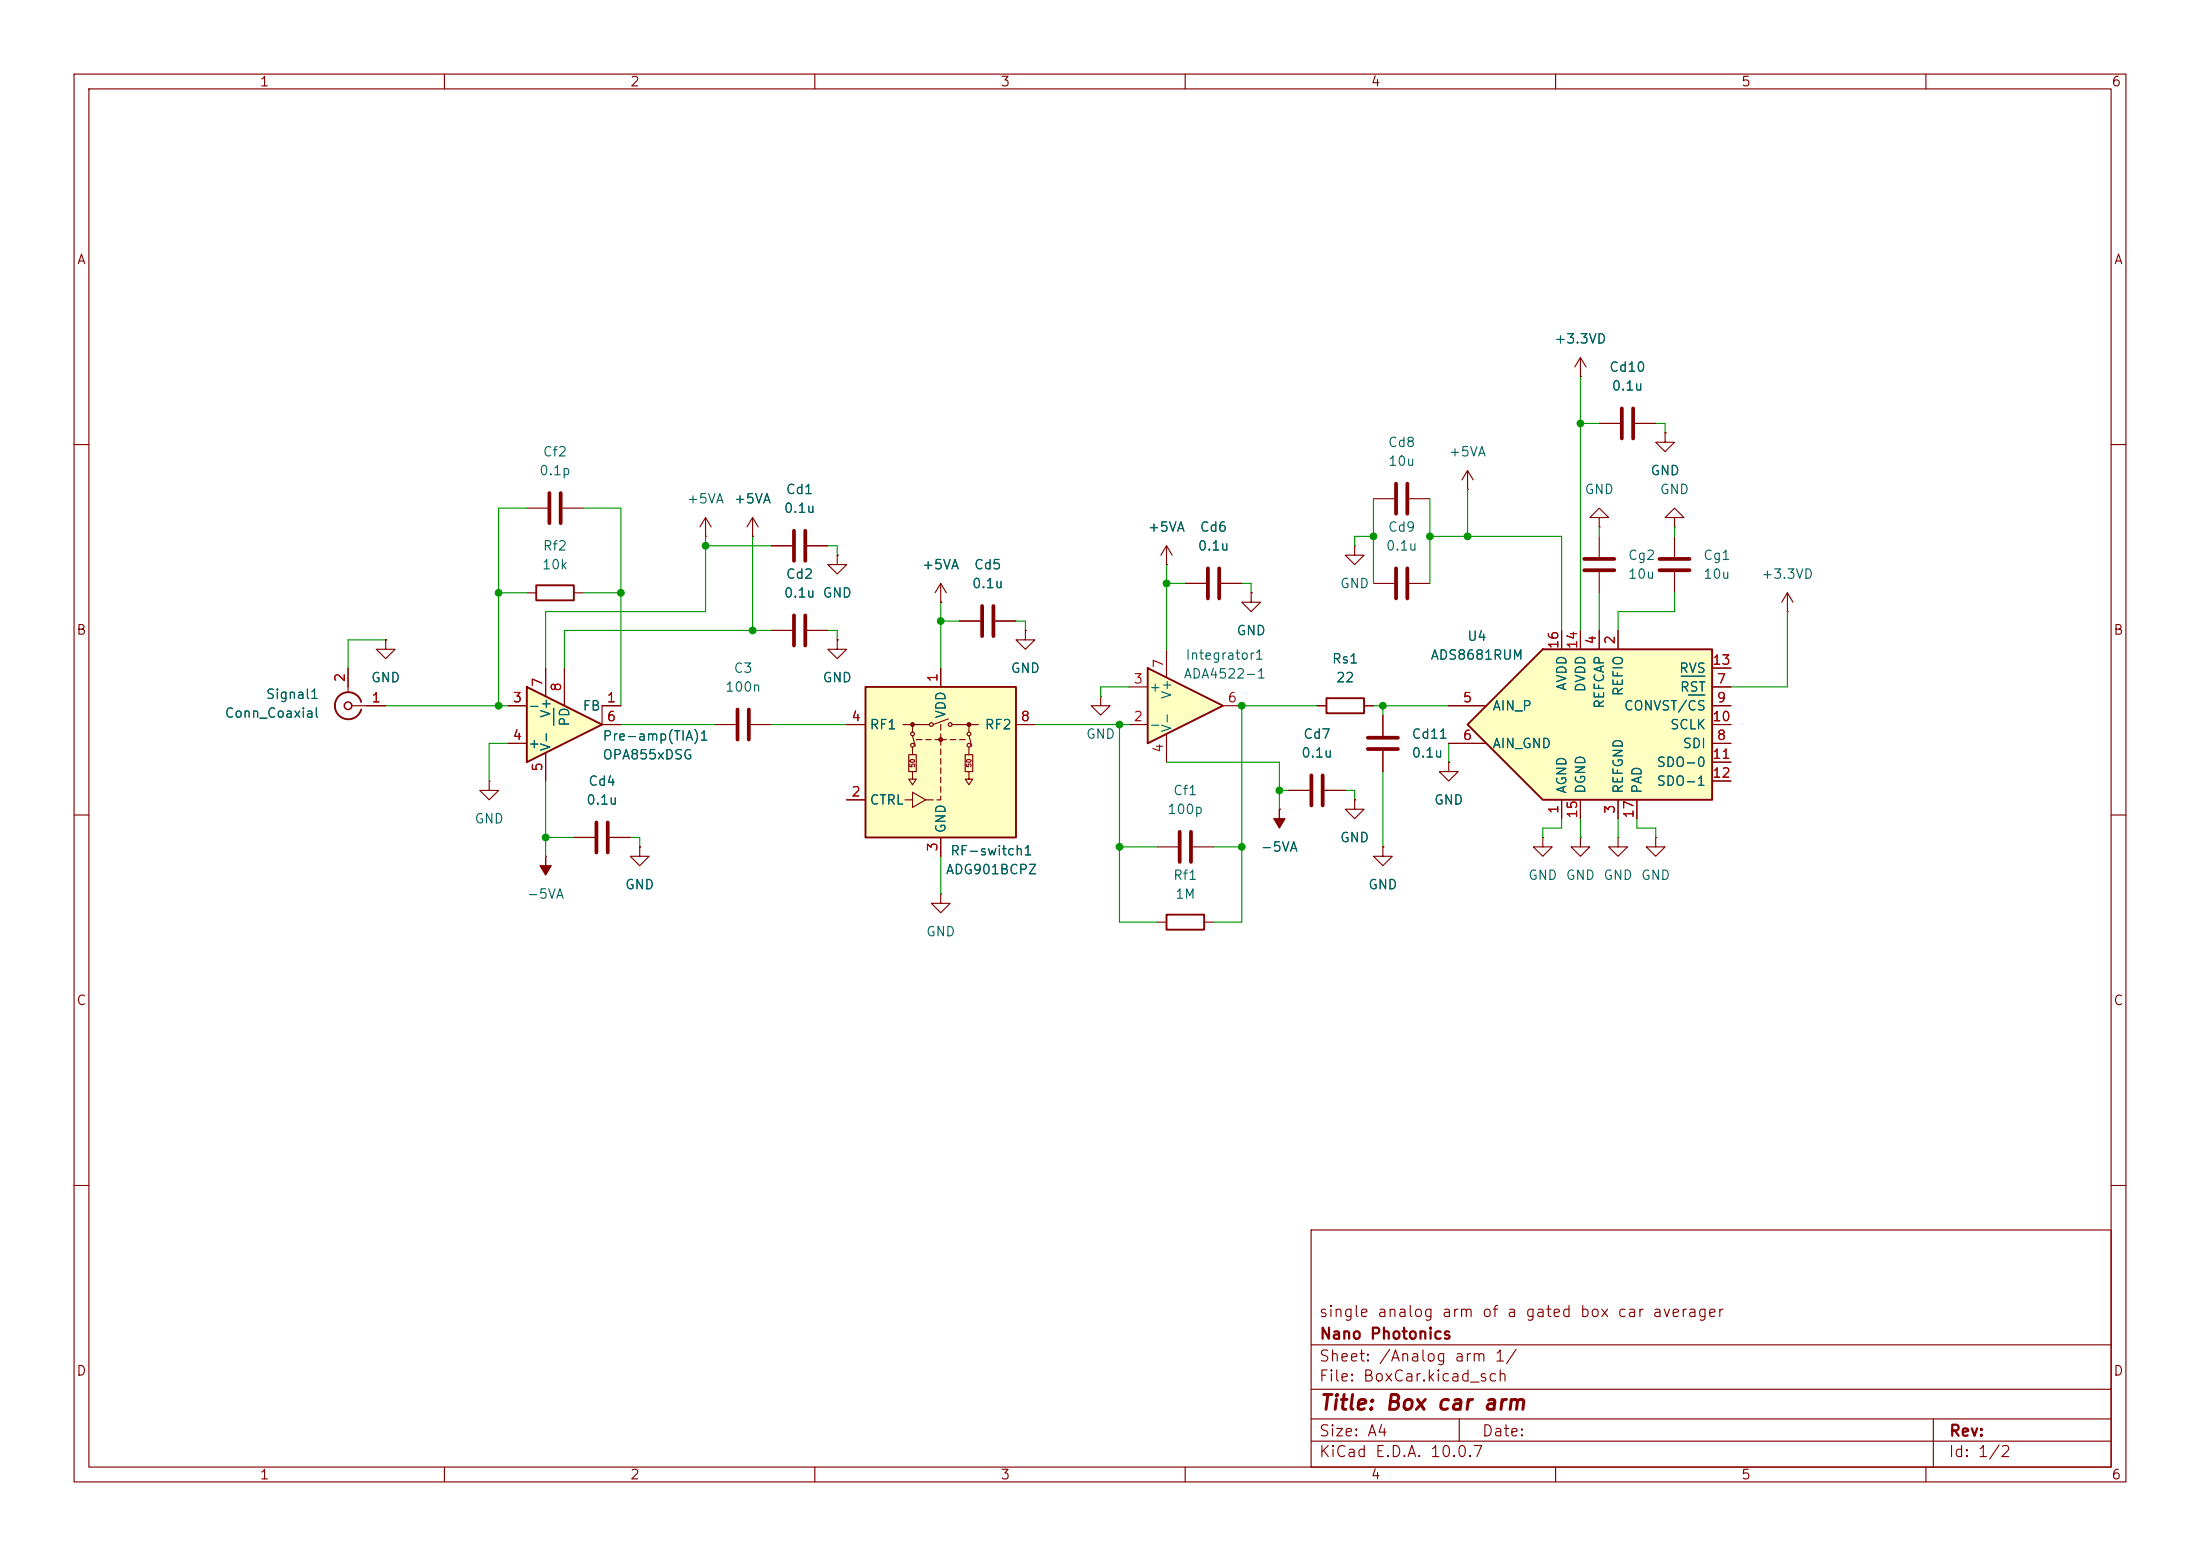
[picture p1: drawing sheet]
<svg xmlns="http://www.w3.org/2000/svg" width="297mm" height="210mm" viewBox="0 0 297 210" stroke-linecap="round" stroke-linejoin="round" font-family="sans-serif">
<g fill="none" stroke="#840000" stroke-width=".15">
<path d="M10 10h277v190h-277zM12 12h273v186h-273zM60 10v2M110 10v2M160 10v2M210 10v2M260 10v2M224.8 58.4v1.3h1.3l-1.3 1.3-1.3-1.3h1.3M224.8 58.4h.1M10 60h2M160 78.7h2.8M164.8 78.7h2.8"/>
<path d="M182.9 73.7v1.2h-1.3l1.3 1.3 1.2-1.3h-1.2M182.9 73.7h.1M185.4 67.3h2.8M190.2 67.3h2.8M198.1 66h.1M198.1 63.5l-.7 1.3M198.1 63.5l.8 1.3M198.1 63.5v2.5M215.9 69.9h1.3l-1.3-1.3-1.3 1.3h1.3v1.2M215.9 71.1h.1M215.9 72.4v2.8M215.9 77.2v2.8"/>
<path d="M226.1 69.9h1.2l-1.2-1.3-1.3 1.3h1.3v1.2M226.1 71.1h.1M285 60h2M10 110h2M285 110h2M10 160h2M177 166h108v32h-108zM285 160h2M60 198v2M110 198v2M160 198v2M177 194.5h108"/>
<path d="M177 191.5h108M177 187.5h108M177 181.5h108M197 191.5v3M210 198v2M260 198v2M261 191.5v6.5"/>
</g>
<path d="M163.1 76.7v4.1M164.6 76.7v4.1M188.5 65.3v4M190 65.3v4M213.9 75.4h4M213.9 77h4" fill="none" stroke="#840000" stroke-width=".51"/>
<path d="M154.9 90.2l10.2 5.1-10.2 5z" fill="#ffffc2"/>
<path d="M154.9 90.2l10.2 5.1-10.2 5z" fill="none" stroke="#840000" stroke-width=".25"/>
<g fill="none" stroke="#840000" stroke-width=".15">
<path d="M157.5 76.2h.1M157.5 73.7v2.5M157.5 73.7l-.8 1.2M157.5 73.7l.7 1.2M226.1 72.4v2.8M226.1 77.2v2.8M148.6 94v1.3h1.3l-1.3 1.2-1.3-1.2h1.3M148.6 94h.1M152.4 97.8h2.5M152.4 92.7h2.5M157.5 87.6v3.8M157.5 99.1v3.8"/>
<path d="M165.1 95.3h2.5M168.9 80v1.3h1.3l-1.3 1.3-1.3-1.3h1.3M168.9 80h.1M156.2 114.3h2.8M161 114.3h2.8"/>
</g>
<path d="M224 75.4h4.1M224 77h4.1M159.3 112.3v4M160.8 112.3v4" fill="none" stroke="#840000" stroke-width=".51"/>
<path d="M116.8 92.7h20.4v20.3h-20.4z" fill="#ffffc2"/>
<path d="M72.4 79h5.1v2h-5.1zM48.8 94.7a1.81 1.81 0 0 0-2.8-.9 1.81 1.81 0 0 0 0 2.9 1.81 1.81 0 0 0 2.8-.9M116.8 92.7h20.4v20.3h-20.4zM157.5 123.4h5.1v2.1h-5.1z" fill="none" stroke="#840000" stroke-width=".25"/>
<g fill="none" stroke="#840000" stroke-width=".15">
<path d="M71.1 68.6h2.8M75.9 68.6h2.8M95.2 72.4h.1M95.2 69.9l-.7 1.2M95.2 69.9l.8 1.2M95.2 69.9v2.5M101.6 72.4h.1M101.6 69.9l-.8 1.2M101.6 69.9l.8 1.2M101.6 69.9v2.5M104.1 73.7h2.8M109 73.7h2.8"/>
<path d="M127 78.7v2.6M127 78.7l-.8 1.3M127 78.7l.8 1.3M185.4 78.7h2.8M190.2 78.7h2.8M47 90.2v3.3M47.5 95.3h4.6M52.1 86.4v1.2h1.2l-1.2 1.3-1.3-1.3h1.3M52.1 86.4h.1M71.1 80h1.3M77.5 80h1.2M114.3 97.8h2.5"/>
<path d="M121.9 97.8h3.6M123.2 97.8v1M123.2 99.3l.4 1.4M123.7 99.8h.8M125 99.8h.7M126.2 99.8h1.6M127 81.3h.1M127 90.2v2.5M127 97.8v.8M127 99.1v1.5M128 97l-2 .8M128.3 99.8h.7"/>
<path d="M128.5 97.8h3.6M129.5 99.8h.8M129.5 83.8h2.8M130.8 97.8v1M130.8 99.3l.4 1.4M134.4 83.8h2.8M137.2 97.8h2.5M138.4 85.1v1.3h1.3l-1.3 1.2-1.2-1.2h1.2M138.4 85.1h.1M66 105.4v1.3h1.3l-1.3 1.3-1.2-1.3h1.2M66 105.4h.1M73.7 115.6h.1"/>
<path d="M77.5 113h2.8M82.3 113h2.8M86.4 114.3v1.3h1.2l-1.2 1.2-1.3-1.2h1.3M86.4 114.3h.1M114.3 108h2.5M122.2 108h1M122.7 101.9h1v2.2h-1zM123.2 106.9l1.8 1.1-1.8 1zM123.2 104.1v1.1h-.5l.5 .7 .5-.7h-.5M123.2 100.8v1.1M125 108h1M127 107.4v.6h-.5"/>
<path d="M127 101.1v.8M127 102.4v.7M127 103.6v.8M127 104.9v.8M127 106.2v.7M127 113v2.6M130.3 101.9h1v2.2h-1zM130.8 104.1v1.1h-.5l.5 .7 .5-.7h-.5M130.8 100.8v1.1M127 120.7v1.2h1.3l-1.3 1.3-1.3-1.3h1.3M127 120.7h.1M156.2 124.5h1.3"/>
<path d="M162.6 124.5h1.2"/>
<circle cx="123.2" cy="99.1" r=".25"/>
<circle cx="125.7" cy="97.8" r=".25"/>
<circle cx="128.3" cy="97.8" r=".25"/>
<circle cx="130.8" cy="99.1" r=".25"/>
<circle cx="123.2" cy="100.6" r=".25"/>
<circle cx="130.8" cy="100.6" r=".25"/>
</g>
<g fill="#840000" stroke="#840000" stroke-width=".15">
<path d="M73.7 115.6v1.2h.7l-.7 1.3-.8-1.3h.8z"/>
<circle cx="127" cy="99.8" r=".25"/>
<circle cx="123.2" cy="97.8" r=".25"/>
<circle cx="130.8" cy="97.8" r=".25"/>
</g>
<path d="M74.2 66.5v4.1M75.7 66.5v4.1M107.2 71.6v4.1M108.7 71.6v4.1M188.5 76.7v4.1M190 76.7v4.1M132.6 81.8v4.1M134.1 81.8v4.1M80.5 111v4.1M82 111v4.1" fill="none" stroke="#840000" stroke-width=".51"/>
<circle cx="47" cy="95.3" r=".51" fill="none" stroke="#840000" stroke-width=".2"/>
<path d="M71.1 92.7l10.2 5.1-10.2 5.1z" fill="#ffffc2"/>
<path d="M71.1 92.7l10.2 5.1-10.2 5.1z" fill="none" stroke="#840000" stroke-width=".25"/>
<g fill="none" stroke="#840000" stroke-width=".15">
<path d="M213.4 50.8h.1M213.4 48.3l-.8 1.2M213.4 48.3l.7 1.2M213.4 48.3v2.5M215.9 57.2h2.8M220.7 57.2h2.8M113 74.9v1.3h1.3l-1.3 1.3-1.2-1.3h1.2M113 74.9h.1M68.6 95.3h2.5M73.7 90.2v3.8M76.2 90.2v5.1M83.8 95.3h-2.5v2.5h2.5"/>
<path d="M96.5 97.8h2.8M101.3 97.8h2.8M104.1 85.1h2.8M109 85.1h2.8M113 86.4v1.2h1.3l-1.3 1.3-1.2-1.3h1.2M113 86.4h.1M68.6 100.3h2.5M73.7 101.6v3.8"/>
</g>
<path d="M74.8 95.6v2.3" fill="none" stroke="#006464" stroke-width=".15"/>
<path d="M218.9 55.1v4.1M220.5 55.1v4.1M99.6 95.8v4M101.1 95.8v4M107.2 83.1v4M108.7 83.1v4" fill="none" stroke="#840000" stroke-width=".51"/>
<path d="M208.3 87.6h22.8v20.4h-22.8l-10.2-10.2z" fill="#ffffc2"/>
<path d="M179.1 94.2h5v2.1h-5zM208.3 87.6h22.8v20.4h-22.8l-10.2-10.2z" fill="none" stroke="#840000" stroke-width=".25"/>
<g fill="none" stroke="#840000" stroke-width=".15">
<path d="M213.4 50.8h.1M215.9 57.2h2.8M220.7 57.2h2.8M224.8 58.4h.1M101.6 72.4h.1M104.1 73.7h2.8M109 73.7h2.8M113 74.9h.1M157.5 76.2h.1M160 78.7h2.8M164.8 78.7h2.8M47 90.2v2.5"/>
<path d="M49.5 95.3h2.6M52.1 86.4h.1M68.6 95.3h2.5M73.7 90.2v3.8M76.2 90.2v5.1M81.3 95.3h2.5M81.3 97.8h2.5M104.1 85.1h2.8M109 85.1h2.8M113 86.4h.1M114.3 97.8h2.5M127 81.3h.1"/>
<path d="M127 90.2v2.5M129.5 83.8h2.8M134.4 83.8h2.8M137.2 97.8h2.5M138.4 85.1h.1M168.9 80h.1M177.8 95.3h1.3M184.1 95.3h1.3M186.7 96.5v2.8M195.6 95.3h5.1M210.8 85.1v2.5M213.4 85.1v2.5"/>
<path d="M215.9 85.1v2.5M218.4 85.1v2.5M231.1 95.3h2.6M231.1 92.7h2.6M231.1 97.8h2.6M231.1 90.2h2.6M241.3 82.6h.1M241.3 80l-.8 1.3M241.3 80l.8 1.3M241.3 80v2.6M68.6 100.3h2.5M73.7 101.6v3.8"/>
<path d="M77.5 113h2.8M82.3 113h2.8M86.4 114.3h.1M114.3 108h2.5M127 113v2.6M172.7 109.2h.1M174 106.7h2.8M178.8 106.7h2.8M182.9 108v1.2h1.2l-1.2 1.3-1.3-1.3h1.3M182.9 108h.1M186.7 114.3v1.3h1.3l-1.3 1.2-1.3-1.2h1.3M186.7 114.3h.1"/>
<path d="M186.7 101.3v2.8M195.6 102.9v1.2h1.2l-1.2 1.3-1.3-1.3h1.3M195.6 102.9h.1M195.6 100.3h5.1M208.3 113v1.3h-1.3l1.3 1.3 1.2-1.3h-1.2M208.3 113h.1M210.8 108v2.5M213.4 113v1.3h-1.3l1.3 1.3 1.2-1.3h-1.2M213.4 113h.1M213.4 108v2.5M218.4 113v1.3h-1.2l1.2 1.3 1.3-1.3h-1.3M218.4 113h.1"/>
<path d="M218.4 108v2.5M221 108v2.5M223.5 113v1.3h-1.3l1.3 1.3 1.3-1.3h-1.3M223.5 113h.1M231.1 100.3h2.6M231.1 102.9h2.6M231.1 105.4h2.6"/>
</g>
<path d="M74.8 95.6v2.3M227 91.3h3.2M227.9 93.8h2.3" fill="none" stroke="#006464" stroke-width=".15"/>
<path d="M172.7 109.2v1.3h.8l-.8 1.3-.7-1.3h.7z" fill="#840000" stroke="#840000" stroke-width=".15"/>
<path d="M184.7 99.6h4M177 104.6v4.1M178.6 104.6v4.1M184.7 101.1h4" fill="none" stroke="#840000" stroke-width=".51"/>
<g fill="none" stroke="#009600" stroke-width=".15">
<path d="M213.4 50.8v34.3M213.4 57.2h2.5M223.5 57.2h1.3v1.2M71.1 68.6h-3.8v26.7M78.7 68.6h5.1v26.7M95.2 72.4v10.2h-21.5v7.6M95.2 73.7h8.9M101.6 72.4v12.7M111.8 73.7h1.2v1.2M157.5 78.7h2.5M157.5 76.2v11.4M167.6 78.7h1.3v1.3"/>
<path d="M185.4 72.4h-2.5v1.3M185.4 67.3v11.4M193 72.4h17.8v12.7M193 67.3v11.4M198.1 66v6.4M215.9 71.1v1.3M226.1 71.1v1.3M52.1 95.3h16.5M52.1 86.4h-5.1v3.8M67.3 80h3.8M78.7 80h5.1M83.8 97.8h12.7"/>
<path d="M104.1 85.1h-27.9v5.1M104.1 97.8h10.2M111.8 85.1h1.2v1.3M127 81.3v8.9M127 83.8h2.5M137.2 83.8h1.2v1.3M139.7 97.8h12.7M151.1 97.8v26.7h5.1M152.4 92.7h-3.8v1.3M177.8 95.3h-10.2v29.2h-3.8M185.4 95.3h10.2M186.7 95.3v1.2"/>
<path d="M215.9 80v5.1M226.1 80v2.6h-7.7v2.5M241.3 82.6v10.1h-7.6M68.6 100.3h-2.6v5.1M73.7 113h3.8M73.7 105.4v10.2M85.1 113h1.3v1.3M127 115.6v5.1M151.1 114.3h5.1M157.5 102.9h15.2v6.3M163.8 114.3h3.8M172.7 106.7h1.3"/>
<path d="M181.6 106.7h1.3v1.3M186.7 104.1v10.2M195.6 100.3v2.6M210.8 110.5v1.3h-2.5v1.2M213.4 110.5v2.5M218.4 110.5v2.5M221 110.5v1.3h2.5v1.2"/>
</g>
<g fill="#009600" stroke="#009600" stroke-width=".14">
<circle cx="186.7" cy="95.3" r=".46"/>
<circle cx="167.6" cy="114.3" r=".46"/>
<circle cx="172.7" cy="106.7" r=".46"/>
<circle cx="167.6" cy="95.3" r=".46"/>
<circle cx="127" cy="83.8" r=".46"/>
<circle cx="151.1" cy="97.8" r=".46"/>
<circle cx="157.5" cy="78.7" r=".46"/>
<circle cx="151.1" cy="114.3" r=".46"/>
<circle cx="185.4" cy="72.4" r=".46"/>
<circle cx="193" cy="72.4" r=".46"/>
<circle cx="198.1" cy="72.4" r=".46"/>
<circle cx="213.4" cy="57.2" r=".46"/>
<circle cx="101.6" cy="85.1" r=".46"/>
<circle cx="95.2" cy="73.7" r=".46"/>
<circle cx="67.3" cy="80" r=".46"/>
<circle cx="83.8" cy="80" r=".46"/>
<circle cx="73.7" cy="113" r=".46"/>
<circle cx="67.3" cy="95.3" r=".46"/>
</g>
<text font-size="2" fill="#840000" x="178" y="190.8">Title: Box car arm</text>
<g font-size="1.5" fill="#840000">
<text x="178" y="178.1">single analog arm of a gated box car averager</text>
<text x="178" y="184.1">Sheet: /Analog arm 1/</text>
<text x="178" y="181.1">Nano Photonics</text>
<text x="178" y="186.8">File: BoxCar.kicad_sch</text>
<text x="178" y="197">KiCad E.D.A. 10.0.7</text>
<text x="178" y="194.2">Size: A4</text>
<text x="200" y="194.2">Date:</text>
<text x="263" y="197">Id: 1/2</text>
<text x="263" y="194.2">Rev:</text>
</g>
<g font-size="1.3" fill="#840000">
<text x="35" y="12">1</text>
<text x="85" y="12">2</text>
<text x="135" y="12">3</text>
<text x="185" y="12">4</text>
<text x="235" y="12">5</text>
<text x="285" y="12">6</text>
<text x="10.3" y="36">A</text>
<text x="285.3" y="36">A</text>
<text x="10.2" y="86">B</text>
<text x="285.2" y="86">B</text>
<text x="10.2" y="136">C</text>
<text x="285.2" y="136">C</text>
<text x="10.2" y="186">D</text>
<text x="285.2" y="186">D</text>
<text x="35" y="200">1</text>
<text x="85" y="200">2</text>
<text x="135" y="200">3</text>
<text x="185" y="200">4</text>
<text x="235" y="200">5</text>
<text x="285" y="200">6</text>
</g>
<g font-size="1.3" fill="#006464">
<text x="209.8" y="46.7">+3.3VD</text>
<text x="217.2" y="50.5">Cd10</text>
<text x="217.5" y="53">0.1u</text>
<text x="72.7" y="64.5">0.1p</text>
<text x="73.2" y="61.9">Cf2</text>
<text x="187.3" y="60.7">Cd8</text>
<text x="187.3" y="63.2">10u</text>
<text x="195.5" y="61.9">+5VA</text>
<text x="222.7" y="64.5">GND</text>
<text x="92.6" y="68.3">+5VA</text>
<text x="99" y="68.3">+5VA</text>
<text x="105.7" y="69.5">0.1u</text>
<text x="106" y="67">Cd1</text>
<text x="213.8" y="67">GND</text>
<text x="224" y="67">GND</text>
<text x="73.1" y="77.2">10k</text>
<text x="73.2" y="74.6">Rf2</text>
<text x="124.4" y="77.2">+5VA</text>
<text x="131.4" y="77.2">Cd5</text>
<text x="154.9" y="72.1">+5VA</text>
<text x="161.6" y="74.6">0.1u</text>
<text x="161.9" y="72.1">Cd6</text>
<text x="187" y="74.6">0.1u</text>
<text x="187.3" y="72.1">Cd9</text>
<text x="219.7" y="75.9">Cg2</text>
<text x="229.9" y="75.9">Cg1</text>
<text x="105.7" y="81">0.1u GND</text>
<text x="106" y="78.4">Cd2</text>
<text x="131.1" y="79.7">0.1u</text>
<text x="180.8" y="79.7">GND</text>
<text x="219.7" y="78.4">10u</text>
<text x="229.9" y="78.4">10u</text>
<text x="237.7" y="78.4">+3.3VD</text>
<text x="160" y="89.4">Integrator1</text>
<text x="166.8" y="86.1">GND</text>
<text x="179.7" y="89.9">Rs1</text>
<text x="193" y="89.4">ADS8681RUM</text>
<text x="198" y="86.8">U4</text>
<text x="35.8" y="94.7">Signal1</text>
<text x="50" y="92.4">GND</text>
<text x="97.8" y="93.7">100n</text>
<text x="99" y="91.1">C3</text>
<text x="111" y="92.4">GND</text>
<text x="136.4" y="91.1">GND</text>
<text x="155" y="93.7">+</text>
<text x="158.4" y="94.5" transform="rotate(-90 158.4 94.5)">V+</text>
<text x="159.7" y="91.9">ADA4522-1</text>
<text x="180.3" y="92.4">22</text>
<text x="211.8" y="93.3" transform="rotate(-90 211.8 93.3)">AVDD</text>
<text x="214.3" y="93.5" transform="rotate(-90 214.3 93.5)">DVDD</text>
<text x="216.9" y="95.8" transform="rotate(-90 216.9 95.8)">REFCAP</text>
<text x="219.4" y="94.1" transform="rotate(-90 219.4 94.1)">REFIO</text>
<text x="226.6" y="91.1">RVS</text>
<text x="226.7" y="93.7">RST</text>
<text x="30.2" y="97.2">Conn_Coaxial</text>
<text x="71.2" y="96.2">-</text>
<text x="71.2" y="101.3">+</text>
<text x="74.6" y="101.5" transform="rotate(-90 74.6 101.5)">V-</text>
<text x="74.6" y="97" transform="rotate(-90 74.6 97)">V+</text>
<text x="77.2" y="98.1" transform="rotate(-90 77.2 98.1)">PD</text>
<text x="78.6" y="96.2">FB</text>
<text x="81.3" y="100.3">Pre-amp(TIA)1</text>
<text x="117.3" y="98.8">RF1</text>
<text x="128" y="97.1" transform="rotate(-90 128 97.1)">VDD</text>
<text x="132.9" y="98.8">RF2</text>
<text x="146.5" y="100">GND</text>
<text x="155" y="98.8">-</text>
<text x="158.4" y="99" transform="rotate(-90 158.4 99)">V-</text>
<text x="175.9" y="100">Cd7</text>
<text x="190.5" y="100">Cd11</text>
<text x="201.4" y="96.2">AIN_P</text>
<text x="201.4" y="101.3">AIN_GND</text>
<text x="219.1" y="96.2">CONVST/CS</text>
<text x="225.4" y="98.8">SCLK</text>
<text x="227.1" y="101.3">SDI</text>
<text x="79.3" y="106.4">Cd4</text>
<text x="81.3" y="102.8">OPA855xDSG</text>
<text x="158.3" y="107.6">Cf1</text>
<text x="175.6" y="102.6">0.1u</text>
<text x="190.5" y="102.6">0.1u</text>
<text x="211.8" y="107.2" transform="rotate(-90 211.8 107.2)">AGND</text>
<text x="214.3" y="107.2" transform="rotate(-90 214.3 107.2)">DGND</text>
<text x="219.4" y="107.2" transform="rotate(-90 219.4 107.2)">REFGND</text>
<text x="221.9" y="107.2" transform="rotate(-90 221.9 107.2)">PAD</text>
<text x="223.6" y="103.8">SDO-0</text>
<text x="223.6" y="106.4">SDO-1</text>
<text x="64" y="111.5">GND</text>
<text x="79.1" y="108.9">0.1u</text>
<text x="117.3" y="108.9">CTRL</text>
<text x="128" y="112.5" transform="rotate(-90 128 112.5)">GND</text>
<text x="157.5" y="110.2">100p</text>
<text x="180.8" y="114">GND</text>
<text x="193.5" y="108.9">GND</text>
<text x="127.6" y="118.3">ADG901BCPZ</text>
<text x="128.2" y="115.8">RF-switch1</text>
<text x="158.3" y="119.1">Rf1</text>
<text x="170.1" y="115.3">-5VA</text>
<text x="206.2" y="119.1">GND</text>
<text x="211.3" y="119.1">GND</text>
<text x="216.4" y="119.1">GND</text>
<text x="221.5" y="119.1">GND</text>
<text x="71.1" y="121.6">-5VA</text>
<text x="84.3" y="120.3">GND</text>
<text x="158.6" y="121.6">1M</text>
<text x="184.6" y="120.3">GND</text>
<text x="124.9" y="126.7">GND</text>
</g>
<g font-size="1.3" fill="#a90000">
<text x="210.7" y="87.7" transform="rotate(-90 210.7 87.7)">16</text>
<text x="213.2" y="87.7" transform="rotate(-90 213.2 87.7)">14</text>
<text x="215.8" y="87.1" transform="rotate(-90 215.8 87.1)">4</text>
<text x="218.3" y="87.1" transform="rotate(-90 218.3 87.1)">2</text>
<text x="46.9" y="92.2" transform="rotate(-90 46.9 92.2)">2</text>
<text x="50.1" y="95.1">1</text>
<text x="69.1" y="95.1">3</text>
<text x="73.5" y="92.8" transform="rotate(-90 73.5 92.8)">7</text>
<text x="76.1" y="93.4" transform="rotate(-90 76.1 93.4)">8</text>
<text x="81.8" y="95.1">1</text>
<text x="126.9" y="92.2" transform="rotate(-90 126.9 92.2)">1</text>
<text x="152.9" y="92.6">3</text>
<text x="157.3" y="90.3" transform="rotate(-90 157.3 90.3)">7</text>
<text x="165.6" y="95.1">6</text>
<text x="197.4" y="95.1">5</text>
<text x="231.1" y="90">13</text>
<text x="231.7" y="92.6">7</text>
<text x="231.7" y="95.1">9</text>
<text x="69.1" y="100.2">4</text>
<text x="81.8" y="97.7">6</text>
<text x="114.8" y="97.7">4</text>
<text x="137.7" y="97.7">8</text>
<text x="152.9" y="97.7">2</text>
<text x="157.3" y="101.7" transform="rotate(-90 157.3 101.7)">4</text>
<text x="197.4" y="100.2">6</text>
<text x="231.1" y="97.7">10</text>
<text x="231.7" y="100.2">8</text>
<text x="73.5" y="104.2" transform="rotate(-90 73.5 104.2)">5</text>
<text x="114.8" y="107.8">2</text>
<text x="231.1" y="102.7">11</text>
<text x="231.1" y="105.3">12</text>
<text x="210.7" y="110" transform="rotate(-90 210.7 110)">1</text>
<text x="213.2" y="110.6" transform="rotate(-90 213.2 110.6)">15</text>
<text x="218.3" y="110" transform="rotate(-90 218.3 110)">3</text>
<text x="220.8" y="110.6" transform="rotate(-90 220.8 110.6)">17</text>
<text x="126.9" y="115" transform="rotate(-90 126.9 115)">3</text>
</g>
<g font-size=".6" fill="#840000">
<text x="123.7" y="103.7" transform="rotate(-90 123.7 103.7)">50</text>
<text x="131.3" y="103.7" transform="rotate(-90 131.3 103.7)">50</text>
</g>
</svg>
